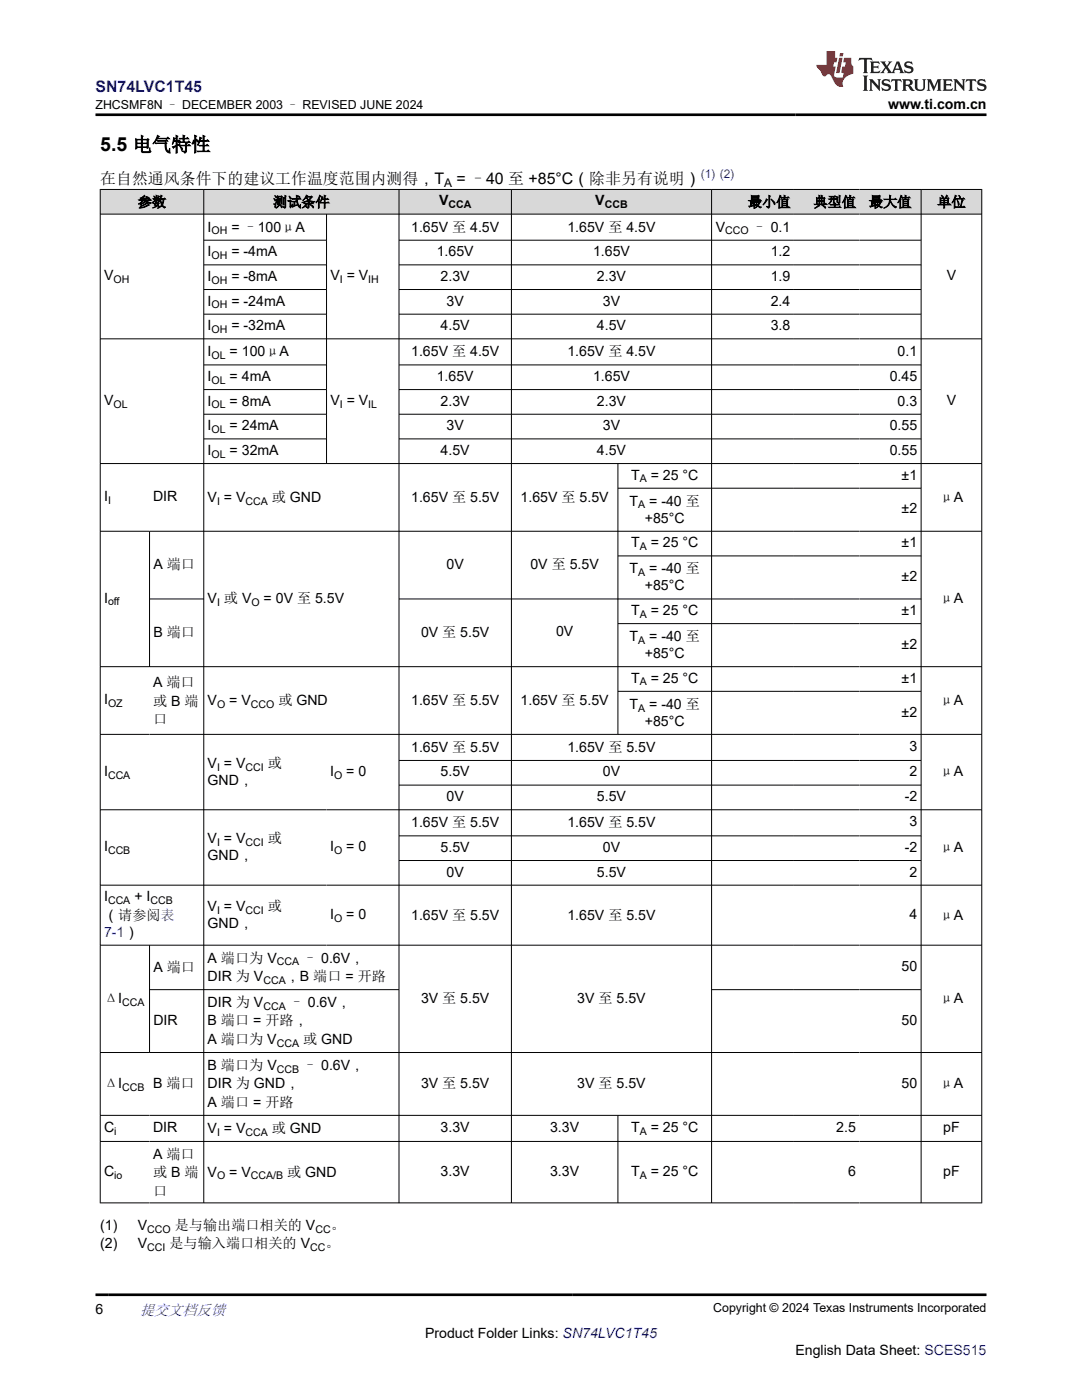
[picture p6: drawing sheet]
<svg xmlns="http://www.w3.org/2000/svg" width="216mm" height="279mm" viewBox="0 0 216 279" stroke-linecap="round" stroke-linejoin="round" font-family="sans-serif">
<g fill="#d8d8d8">
<path d="M20 37.8h175.9v4.9h-175.9z" fill-rule="evenodd"/>
<path d="M20.1 37.9h20.5v4.8h-20.5z" fill-rule="evenodd"/>
<path d="M40.7 37.9h38.9v4.8h-38.9z" fill-rule="evenodd"/>
<path d="M79.7 37.9h22.3v4.8h-22.3z" fill-rule="evenodd"/>
<path d="M102.1 37.9h39.8v4.8h-39.8z" fill-rule="evenodd"/>
<path d="M142.1 37.9h16.3v4.8h-16.3z" fill-rule="evenodd"/>
<path d="M158.4 37.9h13.1v4.8h-13.1z" fill-rule="evenodd"/>
<path d="M171.5 37.9h12.2v4.8h-12.2z" fill-rule="evenodd"/>
<path d="M183.9 37.9h11.9v4.8h-11.9z" fill-rule="evenodd"/>
</g>
<g fill="none" stroke="#000" stroke-width=".2">
<path d="M19.9 37.8h176.1M20 37.7v202.4M40.7 37.7v202.4M79.6 37.7v202.4M102 37.7v202.4M142 37.7v202.4M183.8 37.7v202.4M195.9 37.7v202.4M19.9 42.7h176.1M40.7 47.9h24.5M40.7 52.9h24.5M40.7 57.8h24.5"/>
<path d="M65.2 42.7v49.9M79.6 47.9h104.3M79.6 52.9h104.3M79.6 57.8h104.3M19.9 67.6h176.1M40.7 62.7h24.5M40.7 72.8h24.5M40.7 77.7h24.5M79.6 62.7h104.3M79.6 72.8h104.3M79.6 77.7h104.3M19.9 92.5h176.1"/>
<path d="M40.7 82.7h24.5M40.7 87.6h24.5M79.6 82.7h104.3M79.6 87.6h104.3M123.3 92.5v54.1M123.3 97.4h60.6M19.9 106h176.1M29.8 106v27.1M29.8 119.5h10.9M79.6 119.5h104.3M123.3 110.9h60.6M19.9 133h176.1"/>
<path d="M123.3 124.5h60.6M123.3 138h60.6M19.9 146.6h176.1M79.6 151.8h104.3M79.6 156.7h104.3M19.9 161.6h176.1M19.9 176.7h176.1M79.6 166.8h104.3M79.6 171.7h104.3M19.9 188.6h176.1M29.8 188.6v21.5M29.8 197.5h49.9"/>
<path d="M142 197.5h41.9M19.9 210.1h176.1M19.9 222.6h176.1M19.9 227.8h176.1M123.3 222.6v17.5M19.9 240.1h176.1"/>
</g>
<path d="M171.5 11.6l-.2 .5 .5-.2h.6v.1v2.2l-.2 .4h1l-.2-.4v-2.2v-.1h.5l.6 .2-.2-.5zM173.6 12.3l.2 .4v1.5l-.2 .4h1.9l.1-.6a1.08 1.08 0 0 1-1.3 .2v-.7h.6l.4 .2v-.7l-.4 .2h-.6v-.5l.2-.2a1 1 0 0 1 1 .3l-.1-.5zM175.7 12.3l.9 1.1-1 1.2h.9l-.2-.2 .5-.8 .4 .8-.2 .2h1.6l-.2-.2 .2-.5h.9l.1 .5-.1 .2h.9l-.2-.3-.8-2h-.5l-.9 2.2-.9-1.1 .9-1.1h-.8l.2 .2-.4 .6-.4-.6 .2-.2zM179 12.7l.4 1h-.7zM180.7 12.4a.65 .65 0 0 0-.2 .7 .65 .65 0 0 0 .6 .5l.6 .1 .1 .3a.79 .79 0 0 1-.7 .4 .79 .79 0 0 1-.7-.5l.1 .7 .2-.1a.93 .93 0 0 0 1.1 .1 .93 .93 0 0 0 .4-1 1.46 1.46 0 0 0-1.2-.6l-.1-.3a1.09 1.09 0 0 1 1.2 .2l-.2-.6-.1 .1-.5-.2zM172.2 15.1l.2 .4v2.2l-.2 .4h1l-.2-.4v-2.2l.2-.4zM173.4 15.8l.2 .4v1.5l-.2 .4h.8l-.3-.4 .1-1.3 1.6 1.8v-2l.2-.4h-.7l.1 .2 .1 1.1-1.2-1.3zM176.2 15.9a.65 .65 0 0 0-.2 .8 .65 .65 0 0 0 .6 .4l.6 .2 .1 .2a.79 .79 0 0 1-.7 .4 .79 .79 0 0 1-.7-.5l.1 .7 .2-.1a.93 .93 0 0 0 1.1 .1 .93 .93 0 0 0 .4-.9 1.46 1.46 0 0 0-1.2-.6l-.1-.4a1.09 1.09 0 0 1 1.2 .2l-.1-.6-.2 .1-.5-.1zM177.9 15.8l-.1 .6a.63 .63 0 0 1 .8-.3v1.6l-.3 .4h1l-.2-.4v-1.6a.66 .66 0 0 1 .8 .3l-.1-.6zM180 15.8l.2 .4v1.5l-.2 .4h1l-.2-.2-.1-.7h.5l.1 .2a.79 .79 0 0 0 1.2 .6l-1-.9a.61 .61 0 0 0 .6-.6 .61 .61 0 0 0-.5-.7zM180.8 16.1h.1a.47 .47 0 0 1 .5 .1 .47 .47 0 0 1 .1 .5l-.1 .1-.7 .1zM182.3 15.8l.2 .2a2.27 2.27 0 0 0 .4 2 1.04 1.04 0 0 0 1.7-.7v-1.3l.2-.2h-.8l.2 .4v1.1a.6 .6 0 0 1-.6 .6 .6 .6 0 0 1-.6-.6v-1.1l.3-.4zM184.9 15.8l.2 .4v1.5l-.2 .4h.8l-.3-.4v-1.4l.9 1.9 .9-1.9v1.4l-.3 .4h1l-.2-.4v-1.5l.2-.4h-.8l-.7 1.5-.6-1.5zM188.1 15.8l.2 .4v1.5l-.2 .4h1.9l.1-.6a1.09 1.09 0 0 1-1.3 .2v-.7h.6l.4 .2v-.6l-.4 .2h-.6v-.6l.2-.1a1.01 1.01 0 0 1 1 .3l-.1-.6zM190.2 15.8l.3 .4v1.5l-.3 .4h.8l-.2-.4v-1.3l1.6 1.8v-2l.2-.4h-.7l.2 .2v1.1l-1.2-1.3zM192.8 15.8l-.1 .6a.63 .63 0 0 1 .8-.3v1.6l-.3 .4h1l-.2-.4v-1.6a.66 .66 0 0 1 .8 .3l-.1-.6zM195.2 15.9a.65 .65 0 0 0-.2 .8 .65 .65 0 0 0 .6 .4l.6 .2 .2 .2a.79 .79 0 0 1-.7 .4 .79 .79 0 0 1-.7-.5l.1 .7 .2-.1a.93 .93 0 0 0 1 .1 .93 .93 0 0 0 .5-.9 1.46 1.46 0 0 0-1.3-.6v-.4a1.09 1.09 0 0 1 1.2 .2l-.2-.6-.2 .1-.5-.1z" fill="#231f20"/>
<path d="M164.9 10.2v2.8h-2l.1 .3 .8 1a.95 .95 0 0 0 1 .9 .59 .59 0 0 1 .5-.4 .59 .59 0 0 1 .5 .4l.4 .7a1.59 1.59 0 0 0 2.1 1.4 1.61 1.61 0 0 1 1-2.3l1-.3-.1-1.5a1.59 1.59 0 0 1-.3-1.7h-1.5l-.2 .9h.6l-.2 .9h-.5l-.2 1v.2l.4 .1-.1 .9h-.7a.73 .73 0 0 1-1-.7l.3-1.5h-.5l.1-.9h.5l.2-.9h-.5v-1.3zM167.4 11.5l-.6 3.1h.7l.6-3.1zM167.6 10.6l-.1 .6h.7l.1-.6z" fill="#ed1c24"/>
<path d="M19 22.9h177.8M19 258.4h177.8" fill="none" stroke="#000" stroke-width=".53"/>
<text font-size="3.9" x="20" y="30.2">5.5 电气特性</text>
<text font-size="3.2" fill="#00f" x="19" y="18.3">SN74LVC1T45</text>
<g font-size="3.2">
<text x="20" y="36.7">在自然通风条件下的建议工作温度范围内测得，T</text>
<text x="91.1" y="36.7">= –40 至 +85°C（除非另有说明）</text>
</g>
<text font-size="3" fill="#00f" x="27.9" y="262.4">提交文档反馈</text>
<g font-size="2.8">
<text x="177.2" y="21.7">www.ti.com.cn</text>
<text x="27.5" y="41.3">参数</text>
<text x="54.5" y="41.3">测试条件</text>
<text x="87.6" y="41">V</text>
<text x="118.8" y="41">V</text>
<text x="149.2" y="41.3">最小值</text>
<text x="162.3" y="41.3">典型值</text>
<text x="173.4" y="41.3">最大值</text>
<text x="187" y="41.3">单位</text>
<text x="41.4" y="46.2">I</text>
<text x="46.2" y="46.2">= –100μA</text>
<text x="82" y="46.2">1.65V 至 4.5V</text>
<text x="113.2" y="46.2">1.65V 至 4.5V</text>
<text x="142.8" y="46.2">V</text>
<text x="150.2" y="46.2">– 0.1</text>
<text x="41.4" y="51.1">I</text>
<text x="46.2" y="51.1">= -4mA</text>
<text x="87.1" y="51.1">1.65V</text>
<text x="118.3" y="51.1">1.65V</text>
<text x="153.8" y="51.1">1.2</text>
<text x="20.8" y="55.9">V</text>
<text x="41.4" y="56.1">I</text>
<text x="46.2" y="56.1">= -8mA</text>
<text x="65.9" y="55.9">V = V</text>
<text x="87.9" y="56.1">2.3V</text>
<text x="119.1" y="56.1">2.3V</text>
<text x="153.8" y="56.1">1.9</text>
<text x="188.9" y="55.9">V</text>
<text x="41.4" y="61">I</text>
<text x="41.4" y="65.9">I</text>
<text x="46.2" y="61">= -24mA</text>
<text x="46.2" y="65.9">= -32mA</text>
<text x="87.9" y="65.9">4.5V</text>
<text x="89.1" y="61">3V</text>
<text x="119.1" y="65.9">4.5V</text>
<text x="120.3" y="61">3V</text>
<text x="153.8" y="61">2.4</text>
<text x="153.8" y="65.9">3.8</text>
<text x="41.4" y="71.1">I</text>
<text x="45.8" y="71.1">= 100μA</text>
<text x="82" y="71.1">1.65V 至 4.5V</text>
<text x="113.2" y="71.1">1.65V 至 4.5V</text>
<text x="179.1" y="71">0.1</text>
<text x="41.4" y="76">I</text>
<text x="45.8" y="76">= 4mA</text>
<text x="87.1" y="76">1.65V</text>
<text x="118.3" y="76">1.65V</text>
<text x="177.5" y="76">0.45</text>
<text x="20.8" y="80.8">V</text>
<text x="41.4" y="80.9">I</text>
<text x="45.8" y="80.9">= 8mA</text>
<text x="65.9" y="80.8">V = V</text>
<text x="87.9" y="80.9">2.3V</text>
<text x="119.1" y="80.9">2.3V</text>
<text x="179.1" y="80.9">0.3</text>
<text x="188.9" y="80.8">V</text>
<text x="41.4" y="85.9">I</text>
<text x="45.8" y="85.9">= 24mA</text>
<text x="89.1" y="85.9">3V</text>
<text x="120.3" y="85.9">3V</text>
<text x="177.5" y="85.9">0.55</text>
<text x="41.4" y="90.8">I</text>
<text x="45.8" y="90.8">= 32mA</text>
<text x="87.9" y="90.8">4.5V</text>
<text x="119.1" y="90.8">4.5V</text>
<text x="125.9" y="95.7">T</text>
<text x="129.8" y="95.7">= 25 °C</text>
<text x="177.5" y="90.8">0.55</text>
<text x="179.9" y="95.7">±1</text>
<text x="20.8" y="100">I</text>
<text x="30.5" y="100">DIR</text>
<text x="41.4" y="100.1">V = V</text>
<text x="54.2" y="100.1">或 GND</text>
<text x="82" y="100.1">1.65V 至 5.5V</text>
<text x="103.9" y="100.1">1.65V 至 5.5V</text>
<text x="125.6" y="100.9">T</text>
<text x="129.5" y="100.9">= -40 至</text>
<text x="187.5" y="100.1">μA</text>
<text x="128.7" y="104.3">+85°C</text>
<text x="179.9" y="102.5">±2</text>
<text x="30.6" y="113.7">A 端口</text>
<text x="89.1" y="113.5">0V</text>
<text x="105.8" y="113.7">0V 至 5.5V</text>
<text x="125.9" y="109.2">T</text>
<text x="129.8" y="109.2">= 25 °C</text>
<text x="179.9" y="109.2">±1</text>
<text x="125.6" y="114.4">T</text>
<text x="128.7" y="117.8">+85°C</text>
<text x="129.5" y="114.4">= -40 至</text>
<text x="179.9" y="116">±2</text>
<text x="20.8" y="120.3">I</text>
<text x="41.4" y="120.4">V 或 V</text>
<text x="52.6" y="120.4">= 0V 至 5.5V</text>
<text x="125.9" y="122.7">T</text>
<text x="129.8" y="122.7">= 25 °C</text>
<text x="179.9" y="122.7">±1</text>
<text x="187.5" y="120.4">μA</text>
<text x="30.6" y="127.2">B 端口</text>
<text x="84" y="127.2">0V 至 5.5V</text>
<text x="110.9" y="127">0V</text>
<text x="125.6" y="127.9">T</text>
<text x="128.7" y="131.3">+85°C</text>
<text x="129.5" y="127.9">= -40 至</text>
<text x="179.9" y="129.5">±2</text>
<text x="30.5" y="137.1">A 端口</text>
<text x="125.9" y="136.2">T</text>
<text x="129.8" y="136.2">= 25 °C</text>
<text x="179.9" y="136.2">±1</text>
<text x="20.8" y="140.5">I</text>
<text x="30.5" y="140.8">或 B 端</text>
<text x="41.4" y="140.7">V</text>
<text x="45.7" y="140.7">= V</text>
<text x="55.5" y="140.7">或 GND</text>
<text x="82" y="140.7">1.65V 至 5.5V</text>
<text x="103.9" y="140.7">1.65V 至 5.5V</text>
<text x="125.6" y="141.4">T</text>
<text x="129.5" y="141.4">= -40 至</text>
<text x="179.9" y="143">±2</text>
<text x="187.5" y="140.7">μA</text>
<text x="30.5" y="144.5">口</text>
<text x="128.7" y="144.8">+85°C</text>
<text x="181.5" y="149.9">3</text>
<text x="20.8" y="154.8">I</text>
<text x="41.4" y="153.3">V = V</text>
<text x="53.4" y="153.3">或</text>
<text x="65.9" y="154.8">I</text>
<text x="69.1" y="154.8">= 0</text>
<text x="82" y="150">1.65V 至 5.5V</text>
<text x="87.9" y="155">5.5V</text>
<text x="113.2" y="150">1.65V 至 5.5V</text>
<text x="120.3" y="155">0V</text>
<text x="181.5" y="155">2</text>
<text x="187.5" y="155">μA</text>
<text x="41.4" y="156.7">GND，</text>
<text x="89.1" y="159.9">0V</text>
<text x="119.1" y="159.9">5.5V</text>
<text x="180.5" y="159.9">-2</text>
<text x="82" y="165.1">1.65V 至 5.5V</text>
<text x="113.2" y="165.1">1.65V 至 5.5V</text>
<text x="181.5" y="164.9">3</text>
<text x="20.8" y="169.9">I</text>
<text x="41.4" y="168.3">V = V</text>
<text x="41.4" y="171.7">GND，</text>
<text x="53.4" y="168.3">或</text>
<text x="65.9" y="169.9">I</text>
<text x="69.1" y="169.9">= 0</text>
<text x="87.9" y="170">5.5V</text>
<text x="120.3" y="170">0V</text>
<text x="180.5" y="170">-2</text>
<text x="187.5" y="170">μA</text>
<text x="20.8" y="179.8">I</text>
<text x="26.8" y="179.8">+ I</text>
<text x="89.1" y="174.9">0V</text>
<text x="119.1" y="174.9">5.5V</text>
<text x="181.5" y="174.9">2</text>
<text x="20.8" y="183.5">（请参阅表</text>
<text x="41.4" y="181.8">V = V</text>
<text x="41.4" y="185.2">GND，</text>
<text x="53.4" y="181.8">或</text>
<text x="65.9" y="183.4">I</text>
<text x="69.1" y="183.4">= 0</text>
<text x="82" y="183.5">1.65V 至 5.5V</text>
<text x="113.2" y="183.5">1.65V 至 5.5V</text>
<text x="181.5" y="183.4">4</text>
<text x="187.5" y="183.5">μA</text>
<text x="30.6" y="193.9">A 端口</text>
<text x="41.4" y="192.1">A 端口为 V</text>
<text x="41.4" y="195.8">DIR 为 V</text>
<text x="57" y="195.8">，B 端口 = 开路</text>
<text x="60.5" y="192.1">– 0.6V，</text>
<text x="179.9" y="193.8">50</text>
<text x="20.8" y="200.2">ΔI</text>
<text x="41.4" y="201">DIR 为 V</text>
<text x="57.8" y="201">– 0.6V，</text>
<text x="84" y="200.2">3V 至 5.5V</text>
<text x="115.2" y="200.2">3V 至 5.5V</text>
<text x="187.5" y="200.2">μA</text>
<text x="30.6" y="204.5">DIR</text>
<text x="41.4" y="204.7">B 端口 = 开路，</text>
<text x="41.4" y="208.3">A 端口为 V</text>
<text x="60.5" y="208.3">或 GND</text>
<text x="179.9" y="204.5">50</text>
<text x="41.4" y="213.5">B 端口为 V</text>
<text x="60.5" y="213.5">– 0.6V，</text>
<text x="20.8" y="217.2">ΔI</text>
<text x="30.5" y="217.2">B 端口</text>
<text x="41.4" y="217.2">DIR 为 GND，</text>
<text x="41.4" y="220.9">A 端口 = 开路</text>
<text x="84" y="217.2">3V 至 5.5V</text>
<text x="115.2" y="217.2">3V 至 5.5V</text>
<text x="179.9" y="217.1">50</text>
<text x="187.5" y="217.2">μA</text>
<text x="20.8" y="225.9">C</text>
<text x="30.5" y="225.9">DIR</text>
<text x="41.4" y="226.1">V = V</text>
<text x="54.2" y="226.1">或 GND</text>
<text x="87.9" y="225.9">3.3V</text>
<text x="109.8" y="225.9">3.3V</text>
<text x="125.9" y="225.9">T</text>
<text x="129.8" y="225.9">= 25 °C</text>
<text x="166.9" y="225.9">2.5</text>
<text x="188.2" y="225.9">pF</text>
<text x="30.5" y="231.3">A 端口</text>
<text x="20.8" y="234.7">C</text>
<text x="30.5" y="234.9">或 B 端</text>
<text x="30.5" y="238.6">口</text>
<text x="41.4" y="234.8">V</text>
<text x="45.7" y="234.8">= V</text>
<text x="57.3" y="234.8">或 GND</text>
<text x="87.9" y="234.7">3.3V</text>
<text x="109.8" y="234.7">3.3V</text>
<text x="125.9" y="234.7">T</text>
<text x="129.8" y="234.7">= 25 °C</text>
<text x="169.2" y="234.7">6</text>
<text x="188.2" y="234.7">pF</text>
<text x="20" y="245.4">(1)</text>
<text x="27.5" y="245.4">V</text>
<text x="34.9" y="245.4">是与输出端口相关的 V</text>
<text x="66" y="245.4">。</text>
<text x="20" y="249.1">(2)</text>
<text x="27.5" y="249.1">V</text>
<text x="33.8" y="249.1">是与输入端口相关的 V</text>
<text x="64.9" y="249.1">。</text>
<text x="19" y="262.1">6</text>
<text x="84.8" y="266.9">Product Folder Links: SN74LVC1T45</text>
<text x="158.7" y="270.3">English Data Sheet: SCES515</text>
</g>
<text font-size="2.8" fill="#00f" x="20.8" y="186.9">7-1）</text>
<g font-size="2.5">
<text x="19" y="21.8">ZHCSMF8N – DECEMBER 2003 – REVISED JUNE 2024</text>
<text x="142.3" y="261.8">Copyright © 2024 Texas Instruments Incorporated</text>
</g>
<text font-size="2.4" fill="#00f" x="139.8" y="35.6">(1) (2)</text>
<text font-size="2.4" x="88.6" y="37.3">A</text>
<g font-size="2.1">
<text x="89.5" y="41.6">CCA</text>
<text x="120.7" y="41.6">CCB</text>
<text x="42.2" y="46.8">OH</text>
<text x="144.7" y="46.8">CCO</text>
<text x="42.2" y="51.7">OH</text>
<text x="22.6" y="56.5">OH</text>
<text x="42.2" y="56.6">OH</text>
<text x="67.8" y="56.5">I</text>
<text x="73.5" y="56.5">IH</text>
<text x="42.2" y="61.5">OH</text>
<text x="42.2" y="66.5">OH</text>
<text x="42.2" y="71.7">OL</text>
<text x="42.2" y="76.6">OL</text>
<text x="22.6" y="81.4">OL</text>
<text x="42.2" y="81.5">OL</text>
<text x="67.8" y="81.4">I</text>
<text x="73.5" y="81.4">IL</text>
<text x="42.2" y="86.4">OL</text>
<text x="42.2" y="91.3">OL</text>
<text x="21.6" y="100.6">I</text>
<text x="43.3" y="100.7">I</text>
<text x="49" y="100.7">CCA</text>
<text x="127.3" y="101.5">A</text>
<text x="127.6" y="96.3">A</text>
<text x="127.6" y="109.8">A</text>
<text x="127.3" y="115">A</text>
<text x="21.6" y="120.8">off</text>
<text x="43.3" y="121">I</text>
<text x="50.2" y="121">O</text>
<text x="127.6" y="123.3">A</text>
<text x="127.3" y="128.5">A</text>
<text x="127.6" y="136.8">A</text>
<text x="21.6" y="141.1">OZ</text>
<text x="43.3" y="141.2">O</text>
<text x="50.1" y="141.2">CCO</text>
<text x="127.3" y="142">A</text>
<text x="21.6" y="155.4">CCA</text>
<text x="43.3" y="153.8">I</text>
<text x="49" y="153.8">CCI</text>
<text x="66.6" y="155.4">O</text>
<text x="21.6" y="170.4">CCB</text>
<text x="43.3" y="168.9">I</text>
<text x="49" y="168.9">CCI</text>
<text x="66.6" y="170.4">O</text>
<text x="21.6" y="180.4">CCA</text>
<text x="30" y="180.4">CCB</text>
<text x="43.3" y="182.4">I</text>
<text x="49" y="182.4">CCI</text>
<text x="66.6" y="183.9">O</text>
<text x="52.6" y="196.3">CCA</text>
<text x="55.2" y="192.7">CCA</text>
<text x="24.4" y="200.8">CCA</text>
<text x="52.6" y="201.5">CCA</text>
<text x="55.2" y="208.9">CCA</text>
<text x="55.2" y="214.1">CCB</text>
<text x="24.4" y="217.8">CCB</text>
<text x="22.8" y="226.5">i</text>
<text x="43.3" y="226.6">I</text>
<text x="49" y="226.6">CCA</text>
<text x="127.6" y="226.5">A</text>
<text x="22.8" y="235.2">io</text>
<text x="43.3" y="235.4">O</text>
<text x="50.1" y="235.4">CCA/B</text>
<text x="127.6" y="235.2">A</text>
<text x="29.4" y="246">CCO</text>
<text x="62.9" y="246">CC</text>
<text x="29.4" y="249.6">CCI</text>
<text x="61.9" y="249.6">CC</text>
</g>
</svg>
